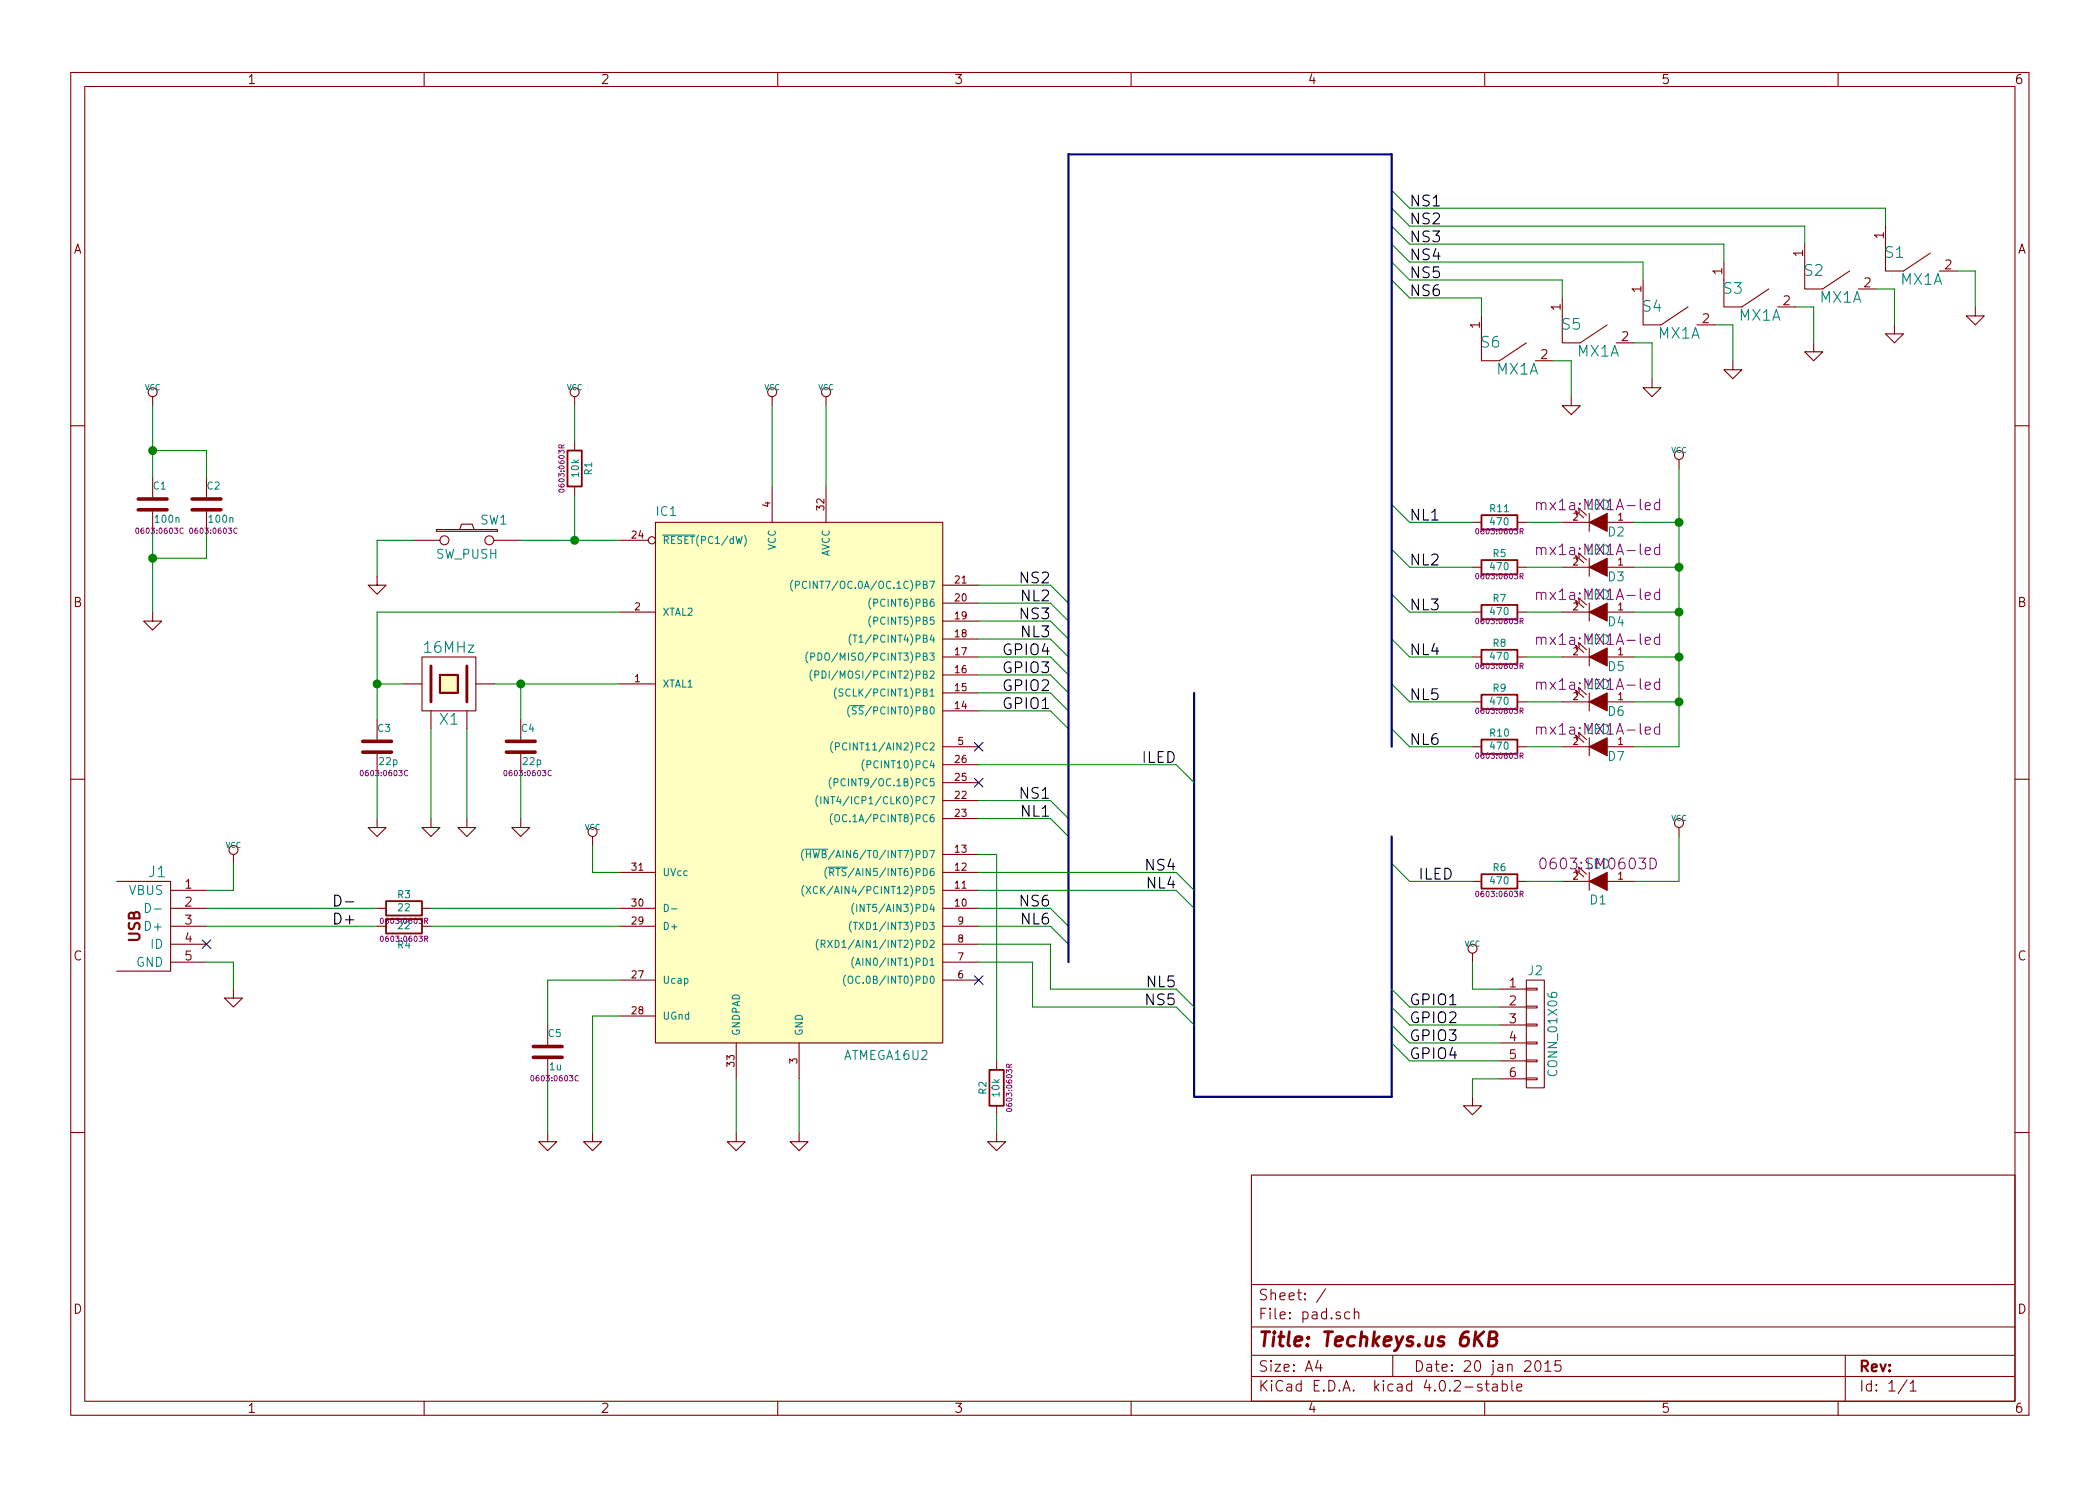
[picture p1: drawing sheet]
<svg xmlns="http://www.w3.org/2000/svg" width="297mm" height="210mm" viewBox="0 0 297 210" stroke-linecap="round" stroke-linejoin="round" font-family="sans-serif">
<g fill="none" stroke="#840000" stroke-width=".15">
<path d="M10 10.3h277v189.9h-277zM12 12.2h273v186.1h-273zM60 10.3v1.9M110 10.3v1.9M160 10.3v1.9M210 10.3v1.9M260 10.3v1.9M232.4 39.6v6.4h2.5l3.9-2.6M243.8 37.1v6.3h2.6l3.8-2.5M255.3 34.5v6.4h2.5l3.8-2.6M266.7 32v6.3h2.5l3.8-2.5M274.3 38.3h2.6"/>
<path d="M21.6 56.1v1.3M81.3 56.1v1.3M109.2 56.1v1.3M116.8 56.1v1.3M209.5 44.7v6.3h2.6l3.8-2.5M217.2 51h2.5M221 42.2v6.3h2.5l3.8-2.5M222.2 56.1v1.3h1.3l-1.3 1.3-1.2-1.3h1.2M228.6 48.5h2.5M233.7 53.6v1.3h1.2l-1.2 1.2-1.3-1.2h1.3M240 46h2.6M245.1 51v1.3h1.3l-1.3 1.3-1.3-1.3h1.3"/>
<path d="M251.5 43.4h2.5M256.5 48.5v1.3h1.3l-1.3 1.2-1.2-1.2h1.2M262.9 40.9h2.5M268 46v1.2h1.2l-1.2 1.3-1.3-1.3h1.3M279.4 43.4v1.3h1.3l-1.3 1.3-1.3-1.3h1.3M10 60.2h2M21.6 67.6v2.8M21.6 72.4v2.8M29.2 67.6v2.8M29.2 72.4v2.8M58.4 76.4h3.8M61.7 74.9h8.7v.3h-8.7z"/>
<path d="M65 74.9l.3-.7h1.5l.3 .7M69.8 76.4h3.9M81.3 62.5v1.2M81.3 68.8v1.3M87.6 76.4h4.1M92.7 73.9h40.6v73.7h-40.6zM109.2 68.8v5.1M116.8 68.8v5.1M208.3 73.9h1.2M214.6 73.9h1.3M221 73.9h3.8M223 79.2l-.1-.6 1.1 1"/>
<path d="M223 72.9l-.1-.6 1.1 1M224.8 72.6v2.6M224.8 79v2.5M227.3 73.9h3.8M237.5 65v1.3M285 60.2h2M21.6 86.6v1.3h1.3l-1.3 1.2-1.3-1.2h1.3M53.3 81.5v1.3h1.3l-1.3 1.3-1.2-1.3h1.2M57.1 96.8h2.6M59.7 93h7.6v7.6h-7.6zM67.3 96.8h2.5M87.6 96.8h5.1"/>
<path d="M87.6 86.6h5.1M133.3 93h5.1M133.3 85.3h5.1M133.3 82.8h5.1M133.3 98h5.1M133.3 95.5h5.1M133.3 90.4h5.1M133.3 87.9h5.1M208.3 80.3h1.2M208.3 86.6h1.2M208.3 93h1.2M208.3 99.3h1.2"/>
<path d="M214.6 80.3h1.3M214.6 86.6h1.3M214.6 93h1.3M214.6 99.3h1.3M221 80.3h3.8M221 86.6h3.8M221 93h3.8M221 99.3h3.8M223 85.6l-.1-.6 1.1 1M223 91.9l-.1-.6 1.1 1M223 98.3l-.1-.6 1.1 1M224.8 85.3v2.6"/>
<path d="M224.8 91.7v2.5M224.8 98v2.6M227.3 80.3h3.8M227.3 86.6h3.8M227.3 93h3.8M227.3 99.3h3.8M10 110.3h2M53.3 115.8v1.3h1.3l-1.3 1.3-1.2-1.3h1.2M53.3 101.8v2.8M53.3 106.7v2.8M61 115.8v1.3h1.2l-1.2 1.3-1.3-1.3h1.3M61 100.6v2.5"/>
<path d="M66 115.8v1.3h1.3l-1.3 1.3-1.2-1.3h1.2M66 100.6v2.5M73.7 115.8v1.3h1.2l-1.2 1.3-1.3-1.3h1.3M73.7 101.8v2.8M73.7 106.7v2.8M83.8 118.4v1.2M133.3 105.7h5.1M133.3 113.3h5.1M133.3 115.8h5.1M133.3 100.6h5.1M133.3 110.7h5.1M133.3 108.2h5.1"/>
<path d="M208.3 105.7h1.2M214.6 105.7h1.3M221 105.7h3.8M223 104.6l-.1-.6 1.1 1M224.8 104.4v2.5M227.3 105.7h3.8M237.5 117.1v1.3M285 110.3h2M16.5 124.7h7.6v12.7h-7.6M24.1 126h5.1M24.1 128.5h5.1M24.1 131.1h5.1"/>
<path d="M24.1 133.6h5.1M24.1 136.1h5.1M33 139.9v1.3h1.3l-1.3 1.3-1.3-1.3h1.3M33 120.9v1.3M53.3 128.5h1.3M53.3 131.1h1.3M59.7 128.5h1.3M59.7 131.1h1.3M87.6 128.5h5.1M87.6 131.1h5.1M87.6 138.7h5.1M87.6 123.4h5.1"/>
<path d="M133.3 126h5.1M133.3 128.5h5.1M133.3 131.1h5.1M133.3 133.6h5.1M133.3 136.1h5.1M133.3 138.7h5.1M133.3 123.4h5.1M133.3 120.9h5.1M208.3 124.7h1.2M208.3 134.9v1.2M212.1 139.9h3.8M214.6 124.7h1.3"/>
<path d="M215.9 139.8h1.5v.3h-1.5zM215.9 138.7h2.5v15.2h-2.5zM221 124.7h3.8M223 123.7l-.1-.6 1.1 1M224.8 123.4v2.6M227.3 124.7h3.8M77.5 145v2.8M77.5 149.9v2.7M87.6 143.8h5.1M104.1 147.6v5M113 147.6v5M141 150.1v1.3"/>
<path d="M141 156.5v1.2M208.3 155.2v1.3h1.2l-1.2 1.2-1.3-1.2h1.3M212.1 142.5h3.8M212.1 145h3.8M212.1 147.6h3.8M212.1 150.1h3.8M212.1 152.6h3.8M215.9 152.5h1.5v.3h-1.5zM215.9 150h1.5v.2h-1.5zM215.9 147.4h1.5v.3h-1.5zM215.9 144.9h1.5v.3h-1.5zM215.9 142.4h1.5v.2h-1.5z"/>
<path d="M10 160.2h2M77.5 160.3v1.2h1.2l-1.2 1.3-1.3-1.3h1.3M83.8 160.3v1.2h1.3l-1.3 1.3-1.3-1.3h1.3M104.1 160.3v1.2h1.3l-1.3 1.3-1.2-1.3h1.2M113 160.3v1.2h1.3l-1.3 1.3-1.2-1.3h1.2M141 160.3v1.2h1.2l-1.2 1.3-1.3-1.3h1.3M177 166.3h108v32h-108zM285 160.2h2M60 198.3v1.9M110 198.3v1.9M160 198.3v1.9M177 194.8h108"/>
<path d="M177 191.8h108M177 187.8h108M177 181.8h108M186.4 192.5l-.3 1h.9M186.8 193v1M187.5 182.3l-1.3 2M190.9 185.7l-.4-.1-.3 .3 .1 .6 .2 .1 .4-.1M191.6 185.7a.38 .38 0 0 1 .6 .1v.8M191.6 185.1v1.5M197 191.8v3M209.6 195.9a.37 .37 0 0 0-.6 .1v.1a.54 .54 0 0 0 .6 .3l.1 .1-.1 .2-.2 .1-.4-.1M210 198.3v1.9"/>
<path d="M210.1 195.8h.5M210.3 195.3v1.3l.2 .2h.1M211.2 195.9l.1-.1 .4 .1 .1 .9M211.8 196.2l-.5 .1-.2 .2 .1 .2 .1 .1 .5-.1M212.5 195.9a.48 .48 0 0 1 .6 .1l.1 .1-.1 .6a.48 .48 0 0 1-.6 0M212.5 195.3v1.5M213.8 195.3v1.3l.2 .2M214.6 196.3l.7-.1-.1-.3-.4-.1-.2 .2v.7l.2 .1 .4-.1M217.2 192.7a.35 .35 0 0 1 .4-.2 .35 .35 0 0 1 .3 .3 .77 .77 0 0 1-.5 1.2 .9 .9 0 0 1-.2-1.3zM218.5 193l.4-.5v1.5M218.5 194h.9M220.7 192.5h-.7l-.1 .7a.62 .62 0 0 1 .7 0l.2 .2-.1 .5-.2 .1h-.3l-.3-.1"/>
<path d="M260 198.3v1.9M261 191.8v6.5M269.7 195.2l-1.2 2M270.2 195.8l.4-.5v1.5M270.2 196.8h.8"/>
<circle cx="21.6" cy="55.5" r=".63"/>
<circle cx="81.3" cy="55.5" r=".63"/>
<circle cx="109.2" cy="55.5" r=".63"/>
<circle cx="116.8" cy="55.5" r=".63"/>
<circle cx="62.9" cy="76.4" r=".63"/>
<circle cx="69.2" cy="76.4" r=".63"/>
<circle cx="92.2" cy="76.4" r=".51"/>
<circle cx="237.5" cy="64.4" r=".63"/>
<circle cx="83.8" cy="117.7" r=".63"/>
<circle cx="237.5" cy="116.5" r=".63"/>
<circle cx="33" cy="120.3" r=".63"/>
<circle cx="208.3" cy="134.2" r=".63"/>
</g>
<path d="M61 94.2v5.1M66 94.2v5.1M209.9 188.4l-1.3 1.2M210.6 189.4h.7a.5 .5 0 0 0 .4-.4 .5 .5 0 0 0-.3-.6h-.7l-.2 2h.8a.53 .53 0 0 0 .4-.5 .53 .53 0 0 0-.4-.5" fill="none" stroke="#840000" stroke-width=".41"/>
<g fill="#840000" stroke="#840000" stroke-width=".15">
<path d="M224.8 80.3l2.5-1.3v2.5z"/>
<path d="M224.8 124.7l2.5-1.3v2.6z"/>
<path d="M224.8 86.6l2.5-1.3v2.6z"/>
<path d="M224.8 93l2.5-1.3v2.5z"/>
<path d="M224.8 105.7l2.5-1.3v2.5z"/>
<path d="M224.8 73.9l2.5-1.3v2.6z"/>
<path d="M224.8 99.3l2.5-1.3v2.6z"/>
</g>
<g fill="none" stroke="#840084" stroke-width=".15">
<path d="M217.3 77.6a.38 .38 0 0 1 .7 .1v.8M217.3 71.3a.38 .38 0 0 1 .7 0v.8M217.3 71.1v1M217.3 77.5v1M234.7 77.5a.48 .48 0 0 0-.6 .1l-.1 .6a.48 .48 0 0 0 .7 .2M234.7 71.2a.48 .48 0 0 0-.6 .1l-.1 .6a.48 .48 0 0 0 .7 .2M234.7 70.6v1.5M234.7 77v1.5M217.3 84a.38 .38 0 0 1 .7 0v.8M217.3 90.3a.38 .38 0 0 1 .7 .1v.8M217.3 96.7a.38 .38 0 0 1 .7 0v.8M217.3 83.8v1"/>
<path d="M217.3 90.2v1M217.3 96.5v1M234.7 83.9a.48 .48 0 0 0-.6 .1l-.1 .6a.48 .48 0 0 0 .7 .2M234.7 90.2a.48 .48 0 0 0-.6 .1l-.1 .6a.48 .48 0 0 0 .7 .2M234.7 96.6a.48 .48 0 0 0-.6 .1l-.1 .6a.48 .48 0 0 0 .7 .2M234.7 83.3v1.5M234.7 89.7v1.5M234.7 96v1.5M217.3 103a.38 .38 0 0 1 .7 .1v.8M217.3 102.9v1M234.7 102.9a.48 .48 0 0 0-.6 .1l-.1 .6a.48 .48 0 0 0 .7 .2M234.7 102.4v1.5"/>
<path d="M218 121.6a.36 .36 0 0 1 .3-.2 .36 .36 0 0 1 .3 .3 .77 .77 0 0 1-.4 1.2 .89 .89 0 0 1-.2-1.3zM233.4 121.4a.77 .77 0 0 1 .9 .8 .77 .77 0 0 1-.9 .7z"/>
</g>
<path d="M80.3 63.7h2v5.1h-2zM209.5 79.2h5.1v2.1h-5.1zM209.5 72.9h5.1v2h-5.1zM209.5 91.9h5.1v2.1h-5.1zM209.5 85.6h5.1v2h-5.1zM209.5 98.3h5.1v2h-5.1zM209.5 104.6h5.1v2.1h-5.1zM54.6 127.5h5.1v2h-5.1zM54.6 130h5.1v2.1h-5.1zM209.5 123.7h5.1v2h-5.1zM140 151.4h2v5.1h-2z" fill="none" stroke="#840000" stroke-width=".25"/>
<g fill="none" stroke="#840084" stroke-width=".14">
<path d="M19.3 74.8l.1-.1a.41 .41 0 0 1 .2 .4 .41 .41 0 0 1-.2 .4l-.2-.3zM25.9 74.8a.34 .34 0 0 0-.5 .3 .34 .34 0 0 0 .5 .3M26.9 74.8l.1-.1a.41 .41 0 0 1 .3 .4 .41 .41 0 0 1-.3 .4l-.2-.3zM33.5 74.8a.34 .34 0 0 0-.4 .3 .34 .34 0 0 0 .4 .3M79.1 69.3a.37 .37 0 0 1 .4-.1 .37 .37 0 0 1 .3 .3 .44 .44 0 0 1-.8-.1zM79.4 63.4v-.4h-.3l-.1 .4h.8M79.8 62.9l-.4 .3M208.8 74.8h.1a.41 .41 0 0 1 .3 .4 .41 .41 0 0 1-.3 .4 .54 .54 0 0 1-.1-.8zM215 75.2h.4v-.4h-.4v.8M215.2 75.2l.2 .4M208.8 81.2l.1-.1a.41 .41 0 0 1 .3 .4 .41 .41 0 0 1-.3 .4l-.2-.3zM208.8 93.9l.1-.1a.41 .41 0 0 1 .3 .4 .41 .41 0 0 1-.3 .4 .54 .54 0 0 1-.1-.7z"/>
<path d="M208.8 87.5h.1a.41 .41 0 0 1 .3 .4 .41 .41 0 0 1-.3 .4 .54 .54 0 0 1-.1-.8zM215 81.5h.4v-.3l-.4-.1v.8M215 94.2h.4v-.3l-.4-.1v.8M215 87.9h.4v-.4h-.4v.8M215.2 81.5l.2 .4M215.2 94.2l.2 .4M215.2 87.9l.2 .4M51 109.1l.1-.1a.41 .41 0 0 1 .3 .4 .41 .41 0 0 1-.3 .4l-.1-.3zM57.7 109.1a.34 .34 0 0 0-.5 .3 .34 .34 0 0 0 .5 .3M71.3 109.1l.2-.1a.41 .41 0 0 1 .2 .4 .41 .41 0 0 1-.2 .4l-.2-.3zM78 109.1a.34 .34 0 0 0-.5 .3 .34 .34 0 0 0 .5 .3M208.8 100.2h.1a.41 .41 0 0 1 .3 .4 .41 .41 0 0 1-.3 .4l-.2-.3z"/>
<path d="M208.8 106.6l.1-.1a.41 .41 0 0 1 .3 .4 .41 .41 0 0 1-.3 .4 .54 .54 0 0 1-.1-.7zM215 106.9h.4v-.3l-.4-.1v.8M215 100.6h.4v-.4h-.4v.8M215.2 106.9l.2 .4M215.2 100.6l.2 .4M53.9 130l.1-.1a.41 .41 0 0 1 .2 .4 .41 .41 0 0 1-.2 .4l-.2-.3zM53.9 132.5h.1a.41 .41 0 0 1 .2 .3 .41 .41 0 0 1-.2 .4 .54 .54 0 0 1-.1-.7zM60.1 130.3h.3l.1-.3-.4-.1v.8M60.1 132.8h.3l.1-.3h-.4v.7M60.2 130.3l.3 .4M60.2 132.8l.3 .4M208.8 126.2l.1-.1a.41 .41 0 0 1 .3 .4 .41 .41 0 0 1-.3 .4l-.2-.3z"/>
<path d="M215 126.5h.4v-.3l-.4-.1v.8M215.2 126.5l.2 .4M75.2 152.2h.1a.41 .41 0 0 1 .2 .4 .41 .41 0 0 1-.2 .4l-.2-.4zM81.8 152.2a.34 .34 0 0 0-.5 .4 .34 .34 0 0 0 .5 .3M142.4 156.9a.37 .37 0 0 1 .4-.1 .37 .37 0 0 1 .3 .4 .44 .44 0 0 1-.7-.2zM142.7 151v-.4h-.3v.4h.7M143.1 150.6l-.4 .2"/>
</g>
<g fill="none" stroke="#008484" stroke-width=".15">
<path d="M93.7 75.7h4.6M105.3 75.7a1.2 1.2 0 0 1 0 1.6M112.1 82.1a1.2 1.2 0 0 0 0 1.5M112.5 82.8l.5-.1 .1-.1-.1-.3-.5-.1v1.1M114.1 82.3a.4 .4 0 0 0-.5 0 .4 .4 0 0 0-.1 .5 .37 .37 0 0 0 .2 .4 .37 .37 0 0 0 .4 0M114.3 92.2a1.2 1.2 0 0 0 0 1.6M114.7 92.9h.5v-.2v-.2l-.5-.1v1M114.9 94.8a1.2 1.2 0 0 0 0 1.5M115.3 95.5l.4-.1 .1-.1-.1-.3-.4-.1v1.1M115.7 92.4a.51 .51 0 0 1 .6 .5 .51 .51 0 0 1-.6 .5zM116.3 94.9a.51 .51 0 0 1 .5 .5 .51 .51 0 0 1-.5 .6zM118.3 97.3a1.2 1.2 0 0 0 0 1.6"/>
<path d="M119.2 97.5h-.4l-.1 .2v.2l.5 .2v.3l-.2 .1-.3-.1M120.2 99.9a1.2 1.2 0 0 0 0 1.5M120.3 99.8h2M120.4 89.7a1.2 1.2 0 0 0 0 1.6M120.6 89.9h.6M120.9 89.9v1M123.2 84.6a1.2 1.2 0 0 0 0 1.6M123.2 87.2a1.2 1.2 0 0 0 0 1.5M115.7 112.6a1.2 1.2 0 0 0 0 1.5M116.1 112.7v1M117.1 112.7v1l-.5-1v1M117.6 110a1.2 1.2 0 0 0 0 1.6"/>
<path d="M117.7 115.1a1.2 1.2 0 0 0 0 1.6M117.8 104.9a1.2 1.2 0 0 0 0 1.6M118 110.7h.5v-.2v-.3h-.5v1M118.2 105.6h.5v-.2v-.2l-.5-.1v1M118.2 115.3h.4a.67 .67 0 0 1-.1 1l-.3-.1a.78 .78 0 0 1 0-.9zM121.1 100.1l-.4-.1-.2 .2 .1 .3 .5 .2v.2l-.2 .1h-.4M122.2 107.5a1.2 1.2 0 0 0 0 1.5M20.6 127.8a.66 .66 0 0 1 .7 .4 .66 .66 0 0 1-.2 .8l-.5 .1zM21.8 128.6h1M94 128a.51 .51 0 0 1 .5 .5 .51 .51 0 0 1-.5 .5zM95 128.6h.8M113.7 120.2a1.2 1.2 0 0 0 0 1.5"/>
<path d="M113.7 125.3a1.2 1.2 0 0 0 0 1.5M113.8 120.2h3.3M114 125.4l.7 1M114.1 120.3v1.1M114.1 120.8h.5M114.6 120.3v1.1M114.7 125.4l-.7 1M115 120.3l.3 1.1 .2-.8 .1 .8 .3-1.1M115.6 125.5a.4 .4 0 0 0-.5 0 .4 .4 0 0 0-.1 .5 .37 .37 0 0 0 .2 .4 .37 .37 0 0 0 .4-.1M115.7 132.9a1.2 1.2 0 0 0 0 1.5M116.2 133.6l.4-.1 .1-.1-.1-.3-.4-.1v1.1M116.4 133.6l.3 .5"/>
<path d="M117 122.7a1.2 1.2 0 0 0 0 1.6M117.1 133l.6 1.1M117.1 122.7h2.8M117.4 123.4h.5v-.2v-.3h-.5v1M117.6 123.4l.3 .5M117.7 133l-.6 1.1M118.2 122.9h.6M119.6 138a1.2 1.2 0 0 0 0 1.5M120.1 138.2h.4a.67 .67 0 0 1-.1 .9h-.3a.78 .78 0 0 1 0-.9zM120.4 130.3a1.2 1.2 0 0 0 0 1.6M120.7 130.5h.6M120.8 135.4a1.2 1.2 0 0 0 0 1.6"/>
<path d="M120.8 127.8a1.2 1.2 0 0 0 0 1.6M121 130.5v1M121 136.6l.4-1 .3 1M121.1 136.3h.5M121.2 128v1"/>
</g>
<path d="M137.8 105l1.2 1.3M137.8 110.1l1.2 1.2M139 105l-1.2 1.3M139 110.1l-1.2 1.2M28.6 133l1.2 1.2M29.8 133l-1.2 1.2M137.8 138.1l1.2 1.2M139 138.1l-1.2 1.2" fill="none" stroke="#000084" stroke-width=".15"/>
<g fill="#ffffc2" stroke="#ffffc2" stroke-width=".14">
<path d="M62.2 95.5h2.6v2.5h-2.6z"/>
<path d="M92.7 73.9h40.6v73.7h-40.6z"/>
</g>
<path d="M62.2 95.5h2.6v2.5h-2.6z" fill="none" stroke="#840000" stroke-width=".3"/>
<path d="M19.6 72.1h4M19.6 70.6h4M27.2 72.1h4M27.2 70.6h4M51.3 106.4h4.1M51.3 104.9h4.1M71.6 106.4h4.1M71.6 104.9h4.1M75.4 149.6h4.1M75.4 148.1h4.1" fill="none" stroke="#840000" stroke-width=".51"/>
<path d="M47.3 126.7a.77 .77 0 0 1 .9 .7 .77 .77 0 0 1-.9 .8zM48.9 127.6h1.1" fill="none" stroke="#000" stroke-width=".15"/>
<g fill="none" stroke="#008400" stroke-width=".15">
<path d="M196.8 26.9l2.6 2.6h67.3v2.5M196.8 29.5l2.6 2.5h55.9v2.5M196.8 32l2.6 2.5h44.4v2.6M196.8 34.5l2.6 2.6h33v2.5M196.8 37.1l2.6 2.5h21.6v2.6M196.8 39.6l2.6 2.6h10.1v2.5M276.9 38.3h2.5v5.1M21.6 57.4v10.2M81.3 57.4v5.1M109.2 57.4v11.4M116.8 57.4v11.4M219.7 51h2.5v5.1"/>
<path d="M231.1 48.5h2.6v5.1M242.6 46h2.5v5M254 43.4h2.5v5.1M265.4 40.9h2.6v5.1M21.6 63.7h7.6v3.9M21.6 75.2v11.4M29.2 75.2v3.8h-7.6M58.4 76.4h-5.1v5.1M73.7 76.4h13.9M81.3 70.1v6.3M196.8 71.4l2.6 2.5h8.9M196.8 77.7l2.6 2.6h8.9"/>
<path d="M215.9 73.9h5.1M231.1 73.9h6.4M237.5 66.3v39.4h-6.4M53.3 96.8h3.8M69.8 96.8h17.8M73.7 96.8v5M87.6 86.6h-34.3v15.2M138.4 98h10.2l2.5 2.6M138.4 95.5h10.2l2.5 2.5M138.4 93h10.2l2.5 2.5M138.4 90.4h10.2l2.5 2.6M138.4 87.9h10.2l2.5 2.5"/>
<path d="M138.4 85.3h10.2l2.5 2.6M138.4 82.8h10.2l2.5 2.5M196.8 84.1l2.6 2.5h8.9M196.8 90.4l2.6 2.6h8.9M196.8 96.8l2.6 2.5h8.9M215.9 93h5.1M215.9 80.3h5.1M215.9 99.3h5.1M215.9 86.6h5.1M231.1 93h6.4M231.1 80.3h6.4M231.1 99.3h6.4"/>
<path d="M231.1 86.6h6.4M53.3 109.5v6.3M61 103.1v12.7M66 103.1v12.7M73.7 109.5v6.3M83.8 119.6v3.8h3.8M138.4 100.6h10.2l2.5 2.5M138.4 113.3h10.2l2.5 2.5M138.4 115.8h10.2l2.5 2.6M138.4 108.2h28l2.5 2.5M196.8 103.1l2.6 2.6h8.9M215.9 105.7h5.1"/>
<path d="M237.5 118.4v6.3h-6.4M29.2 128.5h24.1M29.2 131.1h24.1M29.2 136.1h3.8v3.8M33 122.2v3.8h-3.8M61 128.5h26.6M61 131.1h26.6M87.6 138.7h-10.1v6.3M138.4 131.1h10.2l2.5 2.5M138.4 128.5h10.2l2.5 2.6M138.4 120.9h2.6v29.2M138.4 123.4h28l2.5 2.6"/>
<path d="M138.4 126h28l2.5 2.5M138.4 136.1h7.6v6.4h20.4l2.5 2.5M138.4 133.6h10.2v6.3h17.8l2.5 2.6M196.8 122.2l2.6 2.5h8.9M196.8 139.9l2.6 2.6h12.7M208.3 136.1v3.8h3.8M215.9 124.7h5.1M77.5 152.6v7.7M87.6 143.8h-3.8v16.5M104.1 152.6v7.7M113 152.6v7.7M141 157.7v2.6"/>
<path d="M196.8 142.5l2.6 2.5h12.7M196.8 145l2.6 2.6h12.7M196.8 147.6l2.6 2.5h12.7M212.1 152.6h-3.8v2.6"/>
</g>
<path d="M168.9 98v57.2h27.9v-36.8M196.8 105.7v-83.9h-45.7v114.3" fill="none" stroke="#000084" stroke-width=".3"/>
<g fill="#008400" stroke="#008400" stroke-width=".25">
<circle cx="237.5" cy="99.3" r=".51"/>
<circle cx="237.5" cy="93" r=".51"/>
<circle cx="237.5" cy="86.6" r=".51"/>
<circle cx="237.5" cy="80.3" r=".51"/>
<circle cx="237.5" cy="73.9" r=".51"/>
<circle cx="21.6" cy="79" r=".51"/>
<circle cx="21.6" cy="63.7" r=".51"/>
<circle cx="81.3" cy="76.4" r=".51"/>
<circle cx="73.7" cy="96.8" r=".51"/>
<circle cx="53.3" cy="96.8" r=".51"/>
</g>
<text font-size="2.8" fill="#840000" x="178" y="190.5">Title: Techkeys.us 6KB</text>
<g font-size="2.1">
<text x="199.4" y="29.2">NS1</text>
<text x="199.4" y="31.7">NS2</text>
<text x="199.4" y="34.3">NS3</text>
<text x="199.4" y="36.8">NS4</text>
<text x="199.4" y="39.4">NS5</text>
<text x="199.4" y="41.9">NS6</text>
<text x="199.4" y="73.7">NL1</text>
<text x="144.4" y="82.5">NS2</text>
<text x="199.4" y="80">NL2</text>
<text x="144.4" y="87.6">NS3</text>
<text x="144.6" y="85.1">NL2</text>
<text x="199.4" y="86.4">NL3</text>
<text x="142.1" y="95.2">GPIO3</text>
<text x="142.1" y="92.7">GPIO4</text>
<text x="144.6" y="90.2">NL3</text>
<text x="199.4" y="92.7">NL4</text>
<text x="142.1" y="100.3">GPIO1</text>
<text x="142.1" y="97.8">GPIO2</text>
<text x="199.4" y="99.1">NL5</text>
<text x="161.5" y="107.9">ILED</text>
<text x="199.4" y="105.4">NL6</text>
<text x="144.4" y="113">NS1</text>
<text x="144.6" y="115.6">NL1</text>
<text x="162.2" y="123.2">NS4</text>
<text x="162.4" y="125.7">NL4</text>
<text x="200.7" y="124.5">ILED</text>
<text x="47" y="130.8">D+</text>
<text x="144.4" y="128.3">NS6</text>
<text x="144.6" y="130.8">NL6</text>
<text x="162.2" y="142.2">NS5</text>
<text x="162.4" y="139.7">NL5</text>
<text x="199.4" y="142.2">GPIO1</text>
<text x="199.4" y="144.8">GPIO2</text>
<text x="199.4" y="147.3">GPIO3</text>
<text x="199.4" y="149.9">GPIO4</text>
</g>
<g font-size="2.1" fill="#008484">
<text x="243.8" y="41.6">S3</text>
<text x="255.2" y="39">S2</text>
<text x="266.7" y="36.5">S1</text>
<text x="268.8" y="40.3">MX1A</text>
<text x="221" y="46.7">S5</text>
<text x="232.4" y="44.1">S4</text>
<text x="234.5" y="47.9">MX1A</text>
<text x="246" y="45.4">MX1A</text>
<text x="257.4" y="42.8">MX1A</text>
<text x="209.5" y="49.2">S6</text>
<text x="211.7" y="53">MX1A</text>
<text x="223.1" y="50.5">MX1A</text>
<text x="60.1" y="92.4">16MHz</text>
<text x="62.2" y="102.5">X1</text>
<text x="21.1" y="124.1">J1</text>
</g>
<g font-size="2.1" fill="#840084">
<text x="218.1" y="72.2">mx1a:MX1A-led</text>
<text x="218.1" y="78.6">mx1a:MX1A-led</text>
<text x="218.1" y="84.9">mx1a:MX1A-led</text>
<text x="218.1" y="91.3">mx1a:MX1A-led</text>
<text x="218.1" y="97.6">mx1a:MX1A-led</text>
<text x="218.1" y="104">mx1a:MX1A-led</text>
<text x="218.6" y="123">0603:SM0603D</text>
</g>
<g font-size="2.1" fill="#840000">
<text x="19.8" y="133.3" transform="rotate(-90 19.8 133.3)">USB</text>
<text x="178" y="184">Sheet: /</text>
<text x="178" y="186.7">File: pad.sch</text>
<text x="178" y="196.9">KiCad E.D.A. kicad 4.0.2-stable</text>
<text x="178" y="194.1">Size: A4</text>
<text x="200" y="194.1">Date: 20 jan 2015</text>
<text x="263" y="194.1">Rev:</text>
<text x="263" y="196.9">Id: 1/1</text>
</g>
<g font-size="1.8" fill="#840000">
<text x="35" y="11.9">1</text>
<text x="85" y="11.9">2</text>
<text x="135" y="11.9">3</text>
<text x="185" y="11.9">4</text>
<text x="235" y="11.9">5</text>
<text x="285" y="11.9">6</text>
<text x="10.4" y="35.9">A</text>
<text x="266.4" y="33.8" transform="rotate(-90 266.4 33.8)">1</text>
<text x="285.4" y="35.9">A</text>
<text x="232.2" y="41.4" transform="rotate(-90 232.2 41.4)">1</text>
<text x="243.6" y="38.8" transform="rotate(-90 243.6 38.8)">1</text>
<text x="255" y="36.3" transform="rotate(-90 255 36.3)">1</text>
<text x="263.7" y="40.6">2</text>
<text x="275.1" y="38.1">2</text>
<text x="209.3" y="46.5" transform="rotate(-90 209.3 46.5)">1</text>
<text x="220.7" y="43.9" transform="rotate(-90 220.7 43.9)">1</text>
<text x="240.8" y="45.7">2</text>
<text x="252.2" y="43.2">2</text>
<text x="218" y="50.8">2</text>
<text x="229.4" y="48.3">2</text>
<text x="10.4" y="85.9">B</text>
<text x="285.4" y="85.9">B</text>
<text x="26.2" y="125.7">1</text>
<text x="26.2" y="128.3">2</text>
<text x="26.2" y="130.8">3</text>
<text x="10.4" y="135.9">C</text>
<text x="26.2" y="133.3">4</text>
<text x="26.2" y="135.9">5</text>
<text x="285.4" y="135.9">C</text>
<text x="213.5" y="139.7">1</text>
<text x="213.5" y="142.2">2</text>
<text x="213.5" y="144.8">3</text>
<text x="213.5" y="147.3">4</text>
<text x="213.5" y="149.9">5</text>
<text x="213.5" y="152.4">6</text>
<text x="10.4" y="185.9">D</text>
<text x="285.4" y="185.9">D</text>
<text x="35" y="199.9">1</text>
<text x="85" y="199.9">2</text>
<text x="135" y="199.9">3</text>
<text x="185" y="199.9">4</text>
<text x="235" y="199.9">5</text>
<text x="285" y="199.9">6</text>
</g>
<g font-size="1.8" fill="#008484">
<text x="67.9" y="74.2">SW1</text>
<text x="92.9" y="73">IC1</text>
<text x="227.5" y="75.9">D2</text>
<text x="61.7" y="79">SW_PUSH</text>
<text x="227.5" y="82.2">D3</text>
<text x="227.5" y="88.6">D4</text>
<text x="227.5" y="94.9">D5</text>
<text x="227.5" y="101.3">D6</text>
<text x="227.5" y="107.6">D7</text>
<text x="18.2" y="126.6">VBUS</text>
<text x="20.8" y="131.7">D+</text>
<text x="224.9" y="128">D1</text>
<text x="19.2" y="136.8">GND</text>
<text x="21.3" y="134.2">ID</text>
<text x="216.2" y="138">J2</text>
<text x="119.4" y="150">ATMEGA16U2</text>
<text x="220.3" y="151.9" transform="rotate(-90 220.3 151.9)">CONN_01X06</text>
</g>
<g font-size="1.8" fill="#840084">
<text x="224.3" y="72.1">LED</text>
<text x="224.3" y="78.4">LED</text>
<text x="224.3" y="84.8">LED</text>
<text x="224.3" y="91.1">LED</text>
<text x="224.3" y="97.5">LED</text>
<text x="224.3" y="103.8">LED</text>
<text x="224.3" y="122.9">LED</text>
</g>
<g font-size="1.4" fill="#008484">
<text x="21.7" y="69.3">C1</text>
<text x="29.3" y="69.3">C2</text>
<text x="81.9" y="67.4" transform="rotate(-90 81.9 67.4)">10k</text>
<text x="83.7" y="67.2" transform="rotate(-90 83.7 67.2)">R1</text>
<text x="22" y="74">100n</text>
<text x="29.7" y="74">100n</text>
<text x="93.7" y="77">RESET(PC1/dW)</text>
<text x="109.7" y="77.9" transform="rotate(-90 109.7 77.9)">VCC</text>
<text x="210.8" y="72.5">R11</text>
<text x="210.9" y="74.3">470</text>
<text x="114.2" y="83.3">(PCINT7/OC.0A/OC.1C)PB7</text>
<text x="117.3" y="78.9" transform="rotate(-90 117.3 78.9)">AVCC</text>
<text x="210.9" y="80.7">470</text>
<text x="211.2" y="78.8">R5</text>
<text x="93.7" y="87.1">XTAL2</text>
<text x="123.6" y="85.8">(PCINT6)PB6</text>
<text x="123.6" y="88.4">(PCINT5)PB5</text>
<text x="210.9" y="87">470</text>
<text x="211.2" y="85.2">R7</text>
<text x="116.1" y="93.5">(PDO/MISO/PCINT3)PB3</text>
<text x="121.6" y="90.9">(T1/PCINT4)PB4</text>
<text x="210.9" y="93.4">470</text>
<text x="211.2" y="91.5">R8</text>
<text x="93.7" y="97.3">XTAL1</text>
<text x="116.8" y="96">(PDI/MOSI/PCINT2)PB2</text>
<text x="119.4" y="98.5">(SCLK/PCINT1)PB1</text>
<text x="121.3" y="101.1">(SS/PCINT0)PB0</text>
<text x="210.9" y="99.7">470</text>
<text x="211.2" y="97.9">R9</text>
<text x="53.4" y="103.6">C3</text>
<text x="73.8" y="103.6">C4</text>
<text x="119.2" y="106.2">(PCINT11/AIN2)PC2</text>
<text x="210.8" y="104.2">R10</text>
<text x="210.9" y="106.1">470</text>
<text x="53.7" y="108.2">22p</text>
<text x="74" y="108.2">22p</text>
<text x="117.6" y="113.8">(INT4/ICP1/CLKO)PC7</text>
<text x="118.9" y="111.2">(PCINT9/OC.1B)PC5</text>
<text x="122.8" y="108.7">(PCINT10)PC4</text>
<text x="118.9" y="116.3">(OC.1A/PCINT8)PC6</text>
<text x="93.7" y="123.9">UVcc</text>
<text x="116.1" y="121.4">(HWB/AIN6/T0/INT7)PD7</text>
<text x="118.7" y="123.9">(RTS/AIN5/INT6)PD6</text>
<text x="210.9" y="125.1">470</text>
<text x="211.2" y="123.3">R6</text>
<text x="56.3" y="127.1">R3</text>
<text x="56.3" y="128.9">22</text>
<text x="56.3" y="131.5">22</text>
<text x="93.7" y="131.6">D+</text>
<text x="115.8" y="126.5">(XCK/AIN4/PCINT12)PD5</text>
<text x="121.6" y="131.6">(TXD1/INT3)PD3</text>
<text x="121.9" y="129">(INT5/AIN3)PD4</text>
<text x="117.8" y="134.1">(RXD1/AIN1/INT2)PD2</text>
<text x="121.9" y="136.6">(AIN0/INT1)PD1</text>
<text x="93.7" y="139.2">Ucap</text>
<text x="120.9" y="139.2">(OC.0B/INT0)PD0</text>
<text x="77.6" y="146.7">C5</text>
<text x="93.7" y="144.3">UGnd</text>
<text x="104.6" y="146.6" transform="rotate(-90 104.6 146.6)">GNDPAD</text>
<text x="113.5" y="146.6" transform="rotate(-90 113.5 146.6)">GND</text>
<text x="77.7" y="151.4">1u</text>
<text x="139.5" y="154.8" transform="rotate(-90 139.5 154.8)">R2</text>
<text x="141.4" y="155.1" transform="rotate(-90 141.4 155.1)">10k</text>
</g>
<g font-size="1.4" fill="#840000">
<text x="109" y="71.7" transform="rotate(-90 109 71.7)">4</text>
<text x="89.4" y="76.2">24</text>
<text x="116.6" y="72.2" transform="rotate(-90 116.6 72.2)">32</text>
<text x="222.5" y="73.7">2</text>
<text x="228.9" y="73.7">1</text>
<text x="135.1" y="82.5">21</text>
<text x="222.5" y="80">2</text>
<text x="228.9" y="80">1</text>
<text x="89.8" y="86.4">2</text>
<text x="135.1" y="85.1">20</text>
<text x="135.1" y="87.6">19</text>
<text x="222.5" y="86.4">2</text>
<text x="228.9" y="86.4">1</text>
<text x="135.1" y="95.2">16</text>
<text x="135.1" y="92.7">17</text>
<text x="135.1" y="90.2">18</text>
<text x="222.5" y="92.7">2</text>
<text x="228.9" y="92.7">1</text>
<text x="89.8" y="96.5">1</text>
<text x="135.1" y="100.3">14</text>
<text x="135.1" y="97.8">15</text>
<text x="222.5" y="99.1">2</text>
<text x="228.9" y="99.1">1</text>
<text x="135.1" y="107.9">26</text>
<text x="135.5" y="105.4">5</text>
<text x="222.5" y="105.4">2</text>
<text x="228.9" y="105.4">1</text>
<text x="135.1" y="113">22</text>
<text x="135.1" y="110.5">25</text>
<text x="135.1" y="115.6">23</text>
<text x="89.4" y="123.2">31</text>
<text x="135.1" y="125.7">11</text>
<text x="135.1" y="123.2">12</text>
<text x="135.1" y="120.6">13</text>
<text x="222.5" y="124.5">2</text>
<text x="228.9" y="124.5">1</text>
<text x="89.4" y="128.3">30</text>
<text x="89.4" y="130.8">29</text>
<text x="135.1" y="128.3">10</text>
<text x="135.5" y="130.8">9</text>
<text x="135.5" y="135.9">7</text>
<text x="135.5" y="133.3">8</text>
<text x="89.4" y="138.4">27</text>
<text x="89.4" y="143.5">28</text>
<text x="135.5" y="138.4">6</text>
<text x="103.9" y="150.9" transform="rotate(-90 103.9 150.9)">33</text>
<text x="112.8" y="150.5" transform="rotate(-90 112.8 150.5)">3</text>
</g>
<text font-size="1.4" fill="#840084" x="56.3" y="134.2">R4</text>
<g font-size="1.1" fill="#008484">
<text x="20.5" y="55.2">VCC</text>
<text x="80.2" y="55.2">VCC</text>
<text x="108.1" y="55.2">VCC</text>
<text x="115.7" y="55.2">VCC</text>
<text x="236.4" y="64.1">VCC</text>
<text x="31.9" y="120">VCC</text>
<text x="82.7" y="117.4">VCC</text>
<text x="236.4" y="116.1">VCC</text>
<text x="207.2" y="133.9">VCC</text>
</g>
<g font-size="1.1" fill="#840084">
<text x="79.8" y="69.2" transform="rotate(-90 79.8 69.2)">0603:0603R</text>
<text x="19.6" y="75.5">0603:0603C</text>
<text x="27.3" y="75.5">0603:0603C</text>
<text x="209.2" y="75.6">0603:0603R</text>
<text x="209.2" y="81.9">0603:0603R</text>
<text x="209.2" y="88.3">0603:0603R</text>
<text x="209.2" y="94.6">0603:0603R</text>
<text x="209.2" y="101">0603:0603R</text>
<text x="209.2" y="107.3">0603:0603R</text>
<text x="51.4" y="109.8">0603:0603C</text>
<text x="71.7" y="109.8">0603:0603C</text>
<text x="54.2" y="130.7">0603:0603R</text>
<text x="209.2" y="126.9">0603:0603R</text>
<text x="54.2" y="133.2">0603:0603R</text>
<text x="75.5" y="153">0603:0603C</text>
<text x="143.2" y="156.8" transform="rotate(-90 143.2 156.8)">0603:0603R</text>
</g>
</svg>
